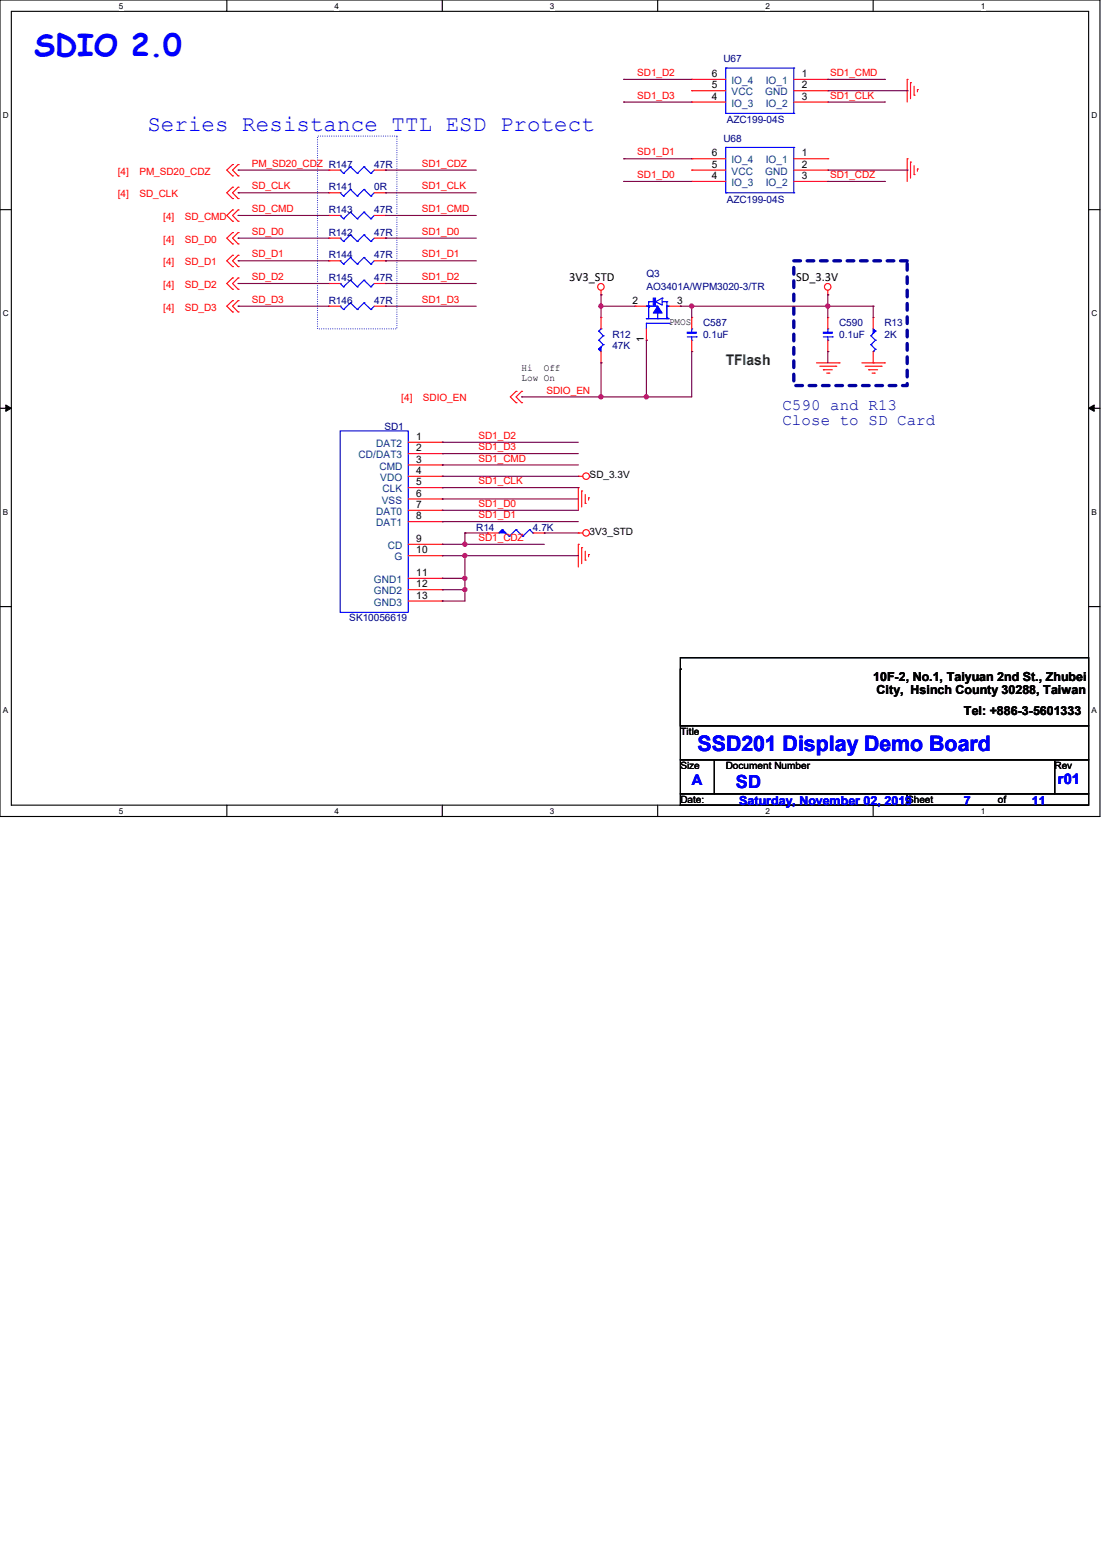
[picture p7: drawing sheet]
<svg xmlns="http://www.w3.org/2000/svg" width="210mm" height="297mm" viewBox="0 0 210 297" stroke-linecap="round" stroke-linejoin="round" font-family="sans-serif">
<path d="M0 0h209.4v155.4h-209.4zM2.2 2.2h205.1v151.1h-205.1z" fill="none" stroke="#000" stroke-width=".21"/>
<g fill="#fff">
<path d="M22.6 .3h.9v1.7h-.9z"/>
<path d="M22.6 153.5h.9v1.8h-.9z"/>
</g>
<path d="M43.2 0v2.2M43.2 153.3v2.1" fill="none" stroke="#000" stroke-width=".21"/>
<g fill="#fff">
<path d="M63.7 .3h.8v1.7h-.8z"/>
<path d="M63.7 153.5h.8v1.8h-.8z"/>
</g>
<path d="M84.2 0v2.2M84.2 153.3v2.1" fill="none" stroke="#000" stroke-width=".21"/>
<g fill="#fff">
<path d="M104.7 .3h.8v1.7h-.8z"/>
<path d="M104.7 153.5h.8v1.8h-.8z"/>
</g>
<path d="M125.2 0v2.2M125.2 153.3v2.1" fill="none" stroke="#000" stroke-width=".21"/>
<g fill="#fff">
<path d="M145.7 .3h.9v1.7h-.9z"/>
<path d="M145.7 153.5h.9v1.8h-.9z"/>
</g>
<path d="M166.2 0v2.2M166.2 153.3v2.1" fill="none" stroke="#000" stroke-width=".21"/>
<g fill="#fff">
<path d="M186.7 .3h.9v1.7h-.9z"/>
<path d="M186.7 153.5h.9v1.8h-.9z"/>
<path d="M.6 21h1.1v1.8h-1.1z"/>
<path d="M207.8 21h1.1v1.8h-1.1z"/>
<path d="M.6 58.8h1.1v1.7h-1.1z"/>
<path d="M207.8 58.8h1.1v1.7h-1.1z"/>
</g>
<path d="M0 39.9h2.2M207.3 39.9h2.1" fill="none" stroke="#000" stroke-width=".21"/>
<g fill="#fff">
<path d="M.6 96.6h1v1.7h-1z"/>
<path d="M207.8 96.6h1v1.7h-1z"/>
</g>
<path d="M0 77.7h2.2M207.3 77.7h2.1" fill="none" stroke="#000" stroke-width=".21"/>
<path d="M1.1 77.1l1.1 .6-1.1 .6zM207.3 77.7l1-.6v1.2z" fill="#000" stroke="#000" stroke-width=".19"/>
<g fill="#fff">
<path d="M.6 134.4h.9v1.7h-.9z"/>
<path d="M207.8 134.4h1v1.7h-1z"/>
</g>
<path d="M0 115.5h2.2M207.3 115.5h2.1M129.5 125.2h77.8v13h-77.8zM129.5 138.2h77.8v6.5h-77.8zM129.5 127.4h.1M129.5 127.4v10.8M129.5 144.7h6.5v6.4h-6.5zM129.5 151.1h43.2v2.2h-43.2zM136 144.7h64.8v6.4h-64.8zM172.7 151.1h34.6v2.2h-34.6zM200.8 144.7h6.5v6.4h-6.5z" fill="none" stroke="#000" stroke-width=".21"/>
<path d="M60.5 25.9h15.1v36.7h-15.1z" fill="none" stroke="#00f" stroke-width=".21" stroke-dasharray="0 .4"/>
<path d="M151.1 49.7h21.6v23.7h-21.6z" fill="none" stroke="#0000a0" stroke-width=".63" stroke-dasharray="1.3 1.3"/>
<g fill="none" stroke="#f00" stroke-width=".21">
<path d="M131.7 19.4h.1M131.7 17.3h.1M131.7 15.1h.1M131.7 15.1h6.5M131.7 17.3h6.5M131.7 19.4h6.5M151.1 15.1h6.5M151.1 17.3h6.5M151.1 19.4h6.5M157.6 15.1h.1M157.6 17.3h.1M157.6 19.4h.1"/>
<path d="M172.7 15.1h.1M172.7 15.1v4.3M173.4 15.7h.1M173.4 15.7v3.1M174 18.1h.1M174 16.4v1.7M174.7 17.1h.1M174.7 17.1v.4M44.3 40h.1M44.3 31.3h.1M44.3 33.5h.1M44.3 35.6h.1"/>
<path d="M44.3 37.8h.1M44.3 40l-1.1 1 1.1 1.1M44.3 31.3l-1.1 1.1 1.1 1.1M44.3 35.6l-1.1 1.1 1.1 1.1M45.3 40h.1M45.3 31.3h.1M45.3 33.5h.1M45.3 35.6h.1M45.3 37.8h.1M45.3 40l-1 1 1 1.1M45.3 31.3l-1 1.1 1 1.1M45.3 35.6l-1 1.1 1 1.1"/>
<path d="M62.6 32.4h.1M62.6 36.7h.1M62.6 32.4h2.2M62.6 36.7h2.2M71.2 32.4h2.2M71.2 36.7h2.2M73.4 32.4h.1M73.4 36.7h.1M131.7 34.5h.1M131.7 32.4h.1M131.7 30.2h.1M131.7 32.4h6.5"/>
<path d="M131.7 30.2h6.5M131.7 34.5h6.5M151.1 32.4h6.5M151.1 30.2h6.5M151.1 34.5h6.5M157.6 30.2h.1M157.6 32.4h.1M157.6 34.5h.1M172.7 30.2h.1M172.7 30.2v4.3M173.4 30.9h.1M173.4 30.9v3"/>
<path d="M174 33.2h.1M174 31.5v1.7M174.7 32.2h.1M174.7 32.2v.4M44.3 44.3h.1M44.3 46.4h.1M44.3 48.6h.1M44.3 50.8h.1M44.3 52.9h.1M44.3 55.1h.1M44.3 57.2h.1M44.3 59.4h.1"/>
<path d="M44.3 42.1h.1M44.3 44.3l-1.1 1 1.1 1.1M44.3 48.6l-1.1 1.1 1.1 1.1M44.3 52.9l-1.1 1.1 1.1 1.1M44.3 57.2l-1.1 1.1 1.1 1.1M45.3 44.3h.1M45.3 46.4h.1M45.3 48.6h.1M45.3 50.8h.1M45.3 52.9h.1M45.3 55.1h.1M45.3 57.2h.1"/>
<path d="M45.3 59.4h.1M45.3 42.1h.1M45.3 44.3l-1 1 1 1.1M45.3 48.6l-1 1.1 1 1.1M45.3 52.9l-1 1.1 1 1.1M45.3 57.2l-1 1.1 1 1.1M62.6 58.3h.1M62.6 41h.1M62.6 45.3h.1M62.6 49.7h.1M62.6 54h.1M62.6 58.3h2.2"/>
<path d="M62.6 41h2.2M62.6 45.3h2.2M62.6 49.7h2.2M62.6 54h2.2M71.2 58.3h2.2M71.2 41h2.2M71.2 45.3h2.2M71.2 49.7h2.2M71.2 54h2.2M73.4 58.3h.1M73.4 41h.1M73.4 45.3h.1"/>
<path d="M73.4 49.7h.1M73.4 54h.1M114.4 56.1h.1M114.4 55.3v.8M120.9 58.3h.1M120.9 58.3h2.2M127.4 58.3h2.1M129.5 58.3h.1M157.6 56.1h.1M157.6 55.3v.8M98.3 74.5h.1M98.3 76.7h.1"/>
<path d="M98.3 74.5l-1.1 1.1 1.1 1.1M99.3 74.5h.1M99.3 76.7h.1M99.3 74.5l-1 1.1 1 1.1M114.4 69.1h.1M114.4 60.5h.1M114.4 60.5v2.1M114.4 66.9v2.2M123.1 64.8h.1M123.1 62.6v2.2M131.7 60.5h.1M131.7 66.9h.1"/>
<path d="M131.7 60.5v2.1M131.7 64.8v2.1M155.4 69.1h4.4M156.1 69.7h3M156.8 70.4h.1M156.8 70.4h1.7M157.4 71h.4M157.6 60.5h.1M157.6 66.9h.1M157.6 60.5v2.1M157.6 64.8v2.1M157.8 71h.1"/>
<path d="M159.1 69.7h.1M159.8 69.1h.1M164.1 69.1h4.3M164.7 69.7h3.1M165.4 70.4h.1M165.4 70.4h1.7M166 71h.5M166.2 60.5h.1M166.2 69.1h.1M166.2 60.5v2.1M166.2 66.9v2.2M166.5 71h.1"/>
<path d="M167.8 69.7h.1M168.4 69.1h.1M77.7 90.7h6.5M77.7 84.2h6.5M77.7 86.4h6.5M77.7 88.5h6.5M77.7 92.8h6.5M77.7 95h6.5M77.7 97.2h6.5M77.7 99.3h6.5M84.2 84.2h.1M84.2 86.4h.1"/>
<path d="M84.2 88.5h.1M84.2 90.7h.1M84.2 92.8h.1M84.2 95h.1M84.2 97.2h.1M84.2 99.3h.1M110.1 90.7h.1M110.1 92.8h.1M110.1 90.7h.9M110.1 92.8v4.4M110.7 93.5h.1M110.7 93.5v3"/>
<path d="M111.4 95.8h.1M111.4 94.1v1.7M112.1 94.8h.1M112.1 94.8v.4M77.7 103.6h6.5M77.7 105.8h6.5M77.7 114.4h6.5M77.7 110.1h6.5M77.7 112.3h6.5M84.2 103.6h.1M84.2 105.8h.1M84.2 114.4h.1"/>
<path d="M84.2 110.1h.1M84.2 112.3h.1M92.8 101.5h.1M92.8 101.5h2.2M101.5 101.5h2.1M103.6 101.5h.1M110.1 103.6h.1M110.1 101.5h.1M110.1 103.6v4.3M110.1 101.5h.9M110.7 104.3h.1M110.7 104.3v3"/>
<path d="M111.4 106.6h.1M111.4 104.9v1.7M112.1 105.6h.1M112.1 105.6v.4"/>
<circle cx="114.4" cy="54.6" r=".62"/>
<circle cx="157.6" cy="54.6" r=".62"/>
<circle cx="111.6" cy="90.7" r=".63"/>
<circle cx="111.6" cy="101.5" r=".63"/>
</g>
<g fill="none" stroke="#00f" stroke-width=".21">
<path d="M138.2 13h.1M138.2 13h12.9M138.2 13v8.6M151.1 13h.1M151.1 13v8.6M64.8 32.4h.1M64.8 36.7h.1M64.8 32.4l.6 .6M64.8 36.7l.6 .6M65.4 33h.1M65.4 37.3h.1M66.7 31.7h.1"/>
<path d="M66.7 36.1h.1M66.7 31.7l1.3 1.3M66.7 31.7l-1.3 1.3M66.7 36.1l1.3 1.2M66.7 36.1l-1.3 1.2M68 33h.1M68 37.3h.1M69.3 31.7h.1M69.3 36.1h.1M69.3 31.7l1.3 1.3M69.3 31.7l-1.3 1.3M69.3 36.1l1.3 1.2"/>
<path d="M69.3 36.1l-1.3 1.2M70.6 33h.1M70.6 37.3h.1M71.2 32.4l-.6 .6M71.2 36.7l-.6 .6M138.2 21.6h.1M138.2 36.7h.1M138.2 28.1h.1M138.2 21.6h12.9M138.2 28.1v8.6M138.2 28.1h12.9M138.2 36.7h12.9"/>
<path d="M151.1 21.6h.1M151.1 28.1h.1M151.1 36.7h.1M151.1 28.1v8.6M64.8 58.3h.1M64.8 41h.1M64.8 45.3h.1M64.8 49.7h.1M64.8 54h.1M64.8 58.3l.6 .6M64.8 41l.6 .7M64.8 45.3l.6 .7"/>
<path d="M64.8 49.7l.6 .6M64.8 54l.6 .6M65.4 58.9h.1M65.4 41.7h.1M65.4 46h.1M65.4 50.3h.1M65.4 54.6h.1M66.7 57.7h.1M66.7 40.4h.1M66.7 44.7h.1M66.7 49h.1M66.7 53.3h.1"/>
<path d="M66.7 57.7l1.3 1.2M66.7 57.7l-1.3 1.2M66.7 40.4l1.3 1.3M66.7 40.4l-1.3 1.3M66.7 44.7l1.3 1.3M66.7 44.7l-1.3 1.3M66.7 49l1.3 1.3M66.7 49l-1.3 1.3M66.7 53.3l1.3 1.3M66.7 53.3l-1.3 1.3M68 58.9h.1M68 41.7h.1"/>
<path d="M68 46h.1M68 50.3h.1M68 54.6h.1M69.3 57.7h.1M69.3 40.4h.1M69.3 44.7h.1M69.3 49h.1M69.3 53.3h.1M69.3 57.7l1.3 1.2M69.3 57.7l-1.3 1.2M69.3 40.4l1.3 1.3M69.3 40.4l-1.3 1.3"/>
<path d="M69.3 44.7l1.3 1.3M69.3 44.7l-1.3 1.3M69.3 49l1.3 1.3M69.3 49l-1.3 1.3M69.3 53.3l1.3 1.3M69.3 53.3l-1.3 1.3M70.6 58.9h.1M70.6 41.7h.1M70.6 46h.1M70.6 50.3h.1M70.6 54.6h.1M71.2 58.3l-.6 .6"/>
<path d="M71.2 41l-.6 .7M71.2 45.3l-.6 .7M71.2 49.7l-.6 .6M71.2 54l-.6 .6M123.1 58.3h.1M123.1 58.3h2.1v2.4M123.5 58.5h.1M123.5 58.3h.1M123.5 57.4h.1M123.5 57.4v3.3M123.5 57.4h.9M124.8 57.4h.1"/>
<path d="M126.1 56.8h.1M126.1 57.4h.9M126.1 56.8l-1.3 .6M126.1 56.8v1.3l-1.3-.7M127 58.3h.1M127 57.4h.1M127 58.3h.4M127 57.4v3.3M114 66.5h.1M114 64.8h.1M114 63h.1M114 66.5l.4 .4"/>
<path d="M114 64.8l.9 .8M114 63l.9 .9M114.4 62.6h.1M114.4 62.6l-.4 .4M114.9 65.6h.1M114.9 63.9h.1M114.9 65.6l-.9 .9M114.9 63.9l-.9 .9M123.1 61.6h.1M123.1 60.7h.1M123.1 61.6v1M123.1 61.6h4.3"/>
<path d="M123.1 60.7h4.3M125.2 60.7h.1M127 60.5h.1M127 60.7h.1M127.4 61.6h.1M130.9 64.1h1.6M131.7 64.8h.1M131.7 62.6h.1M131.7 62.6v.6M131.7 64.1v.7M132.5 64.1h.1M156.8 64.1h1.7"/>
<path d="M157.6 64.8h.1M157.6 62.6h.1M157.6 62.6v.6M157.6 64.1v.7M158.5 64.1h.1M165.8 63.9h.1M165.8 65.6h.1M165.8 63.9l.9 .9M165.8 65.6l.9 .9M166.2 66.9h.1M166.2 62.6l.5 .4M166.7 63h.1"/>
<path d="M166.7 64.8h.1M166.7 66.5h.1M166.7 63l-.9 .9M166.7 64.8l-.9 .8M166.7 66.5l-.5 .4M64.8 82h12.9v34.6h-12.9zM95.6 100.8h.1M95.6 100.8l-.6 .7M95.6 100.8l1.3 1.3M96.9 102.1h.1M98.3 100.8h.1M98.3 100.8l-1.4 1.3"/>
<path d="M98.3 100.8l1.2 1.3M99.5 102.1h.1M100.8 100.8h.1M100.8 100.8l-1.3 1.3M100.8 100.8l.7 .7M101.5 101.5h.1"/>
</g>
<g fill="#00f" stroke="#00f" stroke-width=".21">
<path d="M95 101.5l.6-.7 .7 .7z"/>
<path d="M114.4 66.1v.8l-.4-.4z" fill-rule="evenodd"/>
<path d="M130.9 63.2h1.6v.3h-1.6z" fill-rule="evenodd"/>
<path d="M156.8 63.2h1.7v.3h-1.7z" fill-rule="evenodd"/>
<path d="M166.2 62.6l.5 .4-.5 .5 .5-.5-.5 .5z" fill-rule="evenodd"/>
<path d="M125.2 58.3l.9 1.3h-1.7z" fill-rule="evenodd"/>
<path d="M124.4 56.8h.4v1.3h-.4z" fill-rule="evenodd"/>
</g>
<g fill="none" stroke="#800040" stroke-width=".21">
<path d="M118.7 15.1h.1M118.7 19.4h.1M118.7 15.1h13M118.7 19.4h13M157.6 15.1h10.8M157.6 19.4h10.8M157.6 17.3h15.1M168.4 15.1h.1M168.4 19.4h.1M172.7 17.3h.1M45.3 36.7h.1M45.3 32.4h.1"/>
<path d="M45.3 36.7h17.3M45.3 32.4h17.3M73.4 36.7h.1M73.4 32.4h.1M73.4 36.7h17.3M73.4 32.4h17.3M118.7 30.2h.1M118.7 34.5h.1M118.7 30.2h13M118.7 34.5h13M157.6 32.4h15.1M157.6 34.5h10.8"/>
<path d="M168.4 34.5h.1M172.7 32.4h.1M45.3 41h.1M45.3 58.3h.1M45.3 54h.1M45.3 49.7h.1M45.3 45.3h.1M45.3 41h17.3M45.3 58.3h17.3M45.3 54h17.3M45.3 49.7h17.3M45.3 45.3h17.3"/>
<path d="M73.4 41h.1M73.4 45.3h.1M73.4 49.7h.1M73.4 54h.1M73.4 58.3h.1M73.4 41h17.3M73.4 58.3h17.3M73.4 54h17.3M73.4 49.7h17.3M73.4 45.3h17.3M114.4 56.1h.1M114.4 58.3h.1"/>
<path d="M114.4 58.3h6.5M114.4 56.1v4.4M129.5 58.3h.1M129.5 58.3h36.7M131.7 58.3h.1M131.7 58.3v2.2M157.6 56.1h.1M157.6 58.3h.1M157.6 56.1v4.4M166.2 58.3h.1M166.2 58.3v2.2M99.3 75.6h.1"/>
<path d="M114.4 69.1h.1M114.4 75.6h.1M114.4 69.1v6.5M123.1 64.8h.1M123.1 75.6h.1M123.1 64.8v10.8M131.7 66.9h.1M131.7 66.9v8.7h-32.4M157.6 66.9h.1M157.6 66.9v2.2M84.2 84.2h.1M84.2 86.4h.1"/>
<path d="M84.2 88.5h.1M84.2 90.7h.1M84.2 92.8h.1M84.2 95h.1M84.2 97.2h.1M84.2 99.3h.1M84.2 84.2h25.9M84.2 86.4h25.9M84.2 88.5h25.9M84.2 90.7h25.9M84.2 92.8h25.9M84.2 95h25.9"/>
<path d="M84.2 97.2h25.9M84.2 99.3h25.9M84.2 103.6h.1M84.2 105.8h.1M84.2 110.1h.1M84.2 112.3h.1M84.2 114.4h.1M84.2 103.6h19.4M84.2 105.8h25.9M84.2 110.1h4.3M84.2 112.3h4.3M88.5 101.5h.1"/>
<path d="M88.5 103.6h.1M88.5 105.8h.1M88.5 110.1h.1M88.5 112.3h.1M88.5 101.5v2.1M88.5 105.8v8.6h-4.3M88.5 101.5h4.3M103.6 101.5h.1M103.6 101.5h6.5"/>
</g>
<g fill="#f0f" stroke="#f0f" stroke-width=".21">
<circle cx="114.4" cy="58.3" r=".4"/>
<circle cx="131.7" cy="58.3" r=".4"/>
<circle cx="157.6" cy="58.3" r=".4"/>
<circle cx="123" cy="75.5" r=".4"/>
<circle cx="88.5" cy="103.6" r=".4"/>
<circle cx="88.5" cy="110.1" r=".4"/>
<circle cx="88.5" cy="105.8" r=".4"/>
<circle cx="88.5" cy="112.2" r=".4"/>
<circle cx="114.4" cy="75.5" r=".4"/>
</g>
<text font-size="5.8" fill="#00f" x="6.5" y="10.7">SDIO 2.0</text>
<text font-size="4.3" fill="#00f" x="28.1" y="25">Series Resistance TTL ESD Protect</text>
<text font-size="4.1" fill="#00f" x="132.8" y="143">SSD201 Display Demo Board</text>
<text font-size="3.4" fill="#00f" x="140.1" y="150">SD</text>
<g font-size="3" fill="#0000a0">
<text x="149" y="78">C590 and R13</text>
<text x="149" y="81">Close to SD Card</text>
</g>
<text font-size="2.8" fill="#008000" x="138.2" y="69.6">TFlash</text>
<g font-size="2.8" fill="#00f">
<text x="131.7" y="149.4">A</text>
<text x="201.4" y="149.2">r01</text>
</g>
<g font-size="2.4">
<text x="108.4" y="53.4">3V3_STD</text>
<text x="151.6" y="53.4">SD_3.3V</text>
<text x="166.2" y="129.6">10F-2, No.1, Taiyuan 2nd St., Zhubei</text>
<text x="166.9" y="132">City, Hsinch County 30288, Taiwan</text>
<text x="183.5" y="136.1">Tel: +886-3-5601333</text>
</g>
<g font-size="2.4" fill="#00f">
<text x="140.8" y="153.3">Saturday, November 02, 2019</text>
<text x="183.5" y="153.3">7</text>
<text x="196.5" y="153.3">11</text>
</g>
<g font-size="1.9" fill="#000080">
<text x="137.7" y="11.9">U67</text>
<text x="138.4" y="23.5">AZC199-04S</text>
<text x="137.7" y="27">U68</text>
<text x="71.2" y="31.9">47R</text>
<text x="62.6" y="40.6">R143</text>
<text x="62.6" y="36.2">R141</text>
<text x="71.2" y="40.6">47R</text>
<text x="71.2" y="36.2">0R</text>
<text x="138.4" y="38.6">AZC199-04S</text>
<text x="62.6" y="44.9">R142</text>
<text x="71.2" y="44.9">47R</text>
<text x="62.6" y="49.2">R144</text>
<text x="62.6" y="53.5">R145</text>
<text x="71.2" y="49.2">47R</text>
<text x="71.2" y="53.5">47R</text>
<text x="123.1" y="52.7">Q3</text>
<text x="62.6" y="57.8">R146</text>
<text x="71.2" y="57.8">47R</text>
<text x="123.1" y="55.2">AO3401A/WPM3020-3/TR</text>
<text x="116.6" y="64.3">R12</text>
<text x="133.9" y="62.1">C587</text>
<text x="133.9" y="64.3">0.1uF</text>
<text x="159.8" y="62.1">C590</text>
<text x="159.8" y="64.3">0.1uF</text>
<text x="168.4" y="62.1">R13</text>
<text x="168.4" y="64.3">2K</text>
<text x="116.6" y="66.5">47K</text>
<text x="73.2" y="81.8">SD1</text>
<text x="90.7" y="101">R14</text>
<text x="101.5" y="101">4.7K</text>
<text x="66.5" y="118.3">SK10056619</text>
</g>
<g font-size="1.9" fill="#f00">
<text x="121.3" y="14.5">SD1_D2</text>
<text x="158" y="14.5">SD1_CMD</text>
<text x="121.3" y="18.8">SD1_D3</text>
<text x="158" y="18.8">SD1_CLK</text>
<text x="121.3" y="29.6">SD1_D1</text>
<text x="22.4" y="33.2">[4]</text>
<text x="26.5" y="33.2">PM_SD20_CDZ</text>
<text x="47.9" y="31.7">PM_SD20_CDZ R147</text>
<text x="80.3" y="31.7">SD1_CDZ</text>
<text x="121.3" y="33.9">SD1_D0</text>
<text x="158" y="33.9">SD1_CDZ</text>
<text x="22.4" y="37.6">[4]</text>
<text x="26.5" y="37.6">SD_CLK</text>
<text x="31.1" y="41.9">[4]</text>
<text x="35.2" y="41.9">SD_CMD</text>
<text x="47.9" y="40.4">SD_CMD</text>
<text x="47.9" y="36.1">SD_CLK</text>
<text x="80.3" y="36.1">SD1_CLK</text>
<text x="80.3" y="40.4">SD1_CMD</text>
<text x="31.1" y="46.2">[4]</text>
<text x="35.2" y="46.2">SD_D0</text>
<text x="47.9" y="44.7">SD_D0</text>
<text x="80.3" y="44.7">SD1_D0</text>
<text x="31.1" y="50.5">[4]</text>
<text x="35.2" y="50.5">SD_D1</text>
<text x="47.9" y="53.3">SD_D2</text>
<text x="47.9" y="49">SD_D1</text>
<text x="80.3" y="49">SD1_D1</text>
<text x="80.3" y="53.3">SD1_D2</text>
<text x="31.1" y="54.8">[4]</text>
<text x="31.1" y="59.1">[4]</text>
<text x="35.2" y="54.8">SD_D2</text>
<text x="35.2" y="59.1">SD_D3</text>
<text x="47.9" y="57.7">SD_D3</text>
<text x="80.3" y="57.7">SD1_D3</text>
<text x="76.4" y="76.4">[4]</text>
<text x="80.5" y="76.4">SDIO_EN</text>
<text x="104.1" y="74.9">SDIO_EN</text>
<text x="91.1" y="83.6">SD1_D2</text>
<text x="91.1" y="85.7">SD1_D3</text>
<text x="91.1" y="87.9">SD1_CMD</text>
<text x="91.1" y="92.2">SD1_CLK</text>
<text x="91.1" y="96.5">SD1_D0</text>
<text x="91.1" y="98.7">SD1_D1</text>
<text x="91.1" y="103">SD1_CDZ</text>
</g>
<g font-size="1.9">
<text x="135.5" y="16.8">5</text>
<text x="135.5" y="14.6">6</text>
<text x="152.7" y="14.6">1</text>
<text x="152.7" y="16.8">2</text>
<text x="135.5" y="19">4</text>
<text x="152.7" y="19">3</text>
<text x="135.5" y="29.8">6</text>
<text x="152.7" y="29.8">1</text>
<text x="135.5" y="34.1">4</text>
<text x="135.5" y="31.9">5</text>
<text x="152.7" y="31.9">2</text>
<text x="152.7" y="34.1">3</text>
<text x="120.4" y="57.8">2</text>
<text x="128.9" y="57.8">3</text>
<text x="122.6" y="65.2" transform="rotate(-90 122.6 65.2)">1</text>
<text x="127.4" y="61.9">PMOS</text>
<text x="99.3" y="70.6">Hi</text>
<text x="103.5" y="70.6">Off</text>
<text x="99.3" y="72.5">Low On</text>
<text x="79.2" y="83.7">1</text>
<text x="79.2" y="85.9">2</text>
<text x="79.2" y="88.1">3</text>
<text x="79.2" y="90.2">4</text>
<text x="79.2" y="92.4">5</text>
<text x="79.2" y="94.5">6</text>
<text x="112.3" y="91.1">SD_3.3V</text>
<text x="79.2" y="96.7">7</text>
<text x="79.2" y="98.8">8</text>
<text x="112.3" y="101.9">3V3_STD</text>
<text x="79.2" y="103.2">9</text>
<text x="79.2" y="105.3">10</text>
<text x="79.2" y="114">13</text>
<text x="79.2" y="109.6">11</text>
<text x="79.2" y="111.8">12</text>
<text x="129.5" y="139.9">Title</text>
<text x="129.5" y="146.3">Size</text>
<text x="138.2" y="146.3">Document Number</text>
<text x="200.8" y="146.3">Rev</text>
<text x="129.5" y="152.8">Date:</text>
<text x="172.7" y="152.8">Sheet</text>
<text x="190" y="152.8">of</text>
</g>
<g font-size="1.9" fill="#004080">
<text x="139.3" y="16">IO_4</text>
<text x="145.8" y="16">IO_1</text>
<text x="139.3" y="20.3">IO_3</text>
<text x="139.3" y="18.2">VCC</text>
<text x="145.7" y="18.2">GND</text>
<text x="145.8" y="20.3">IO_2</text>
<text x="139.3" y="35.4">IO_3</text>
<text x="139.3" y="33.3">VCC</text>
<text x="139.3" y="31.1">IO_4</text>
<text x="145.7" y="33.3">GND</text>
<text x="145.8" y="31.1">IO_1</text>
<text x="145.8" y="35.4">IO_2</text>
<text x="68.3" y="87.2">CD/DAT3</text>
<text x="71.6" y="85.1">DAT2</text>
<text x="72.3" y="89.4">CMD</text>
<text x="72.4" y="91.6">VDO</text>
<text x="72.7" y="95.9">VSS</text>
<text x="72.8" y="93.7">CLK</text>
<text x="71.6" y="98">DAT0</text>
<text x="71.6" y="100.2">DAT1</text>
<text x="73.8" y="104.5">CD</text>
<text x="75.1" y="106.7">G</text>
<text x="71.2" y="111">GND1</text>
<text x="71.2" y="113.2">GND2</text>
<text x="71.2" y="115.3">GND3</text>
</g>
<g font-size="1.6">
<text x="22.6" y="1.6">5</text>
<text x="63.7" y="1.6">4</text>
<text x="104.7" y="1.6">3</text>
<text x="145.7" y="1.6">2</text>
<text x="186.7" y="1.6">1</text>
<text x=".5" y="22.4">D</text>
<text x="207.8" y="22.4">D</text>
<text x=".5" y="60.2">C</text>
<text x="207.8" y="60.2">C</text>
<text x=".5" y="98">B</text>
<text x="207.8" y="98">B</text>
<text x=".5" y="135.8">A</text>
<text x="207.8" y="135.8">A</text>
<text x="22.6" y="154.9">5</text>
<text x="63.7" y="154.9">4</text>
<text x="104.7" y="154.9">3</text>
<text x="145.7" y="154.9">2</text>
<text x="186.7" y="154.9">1</text>
</g>
</svg>
